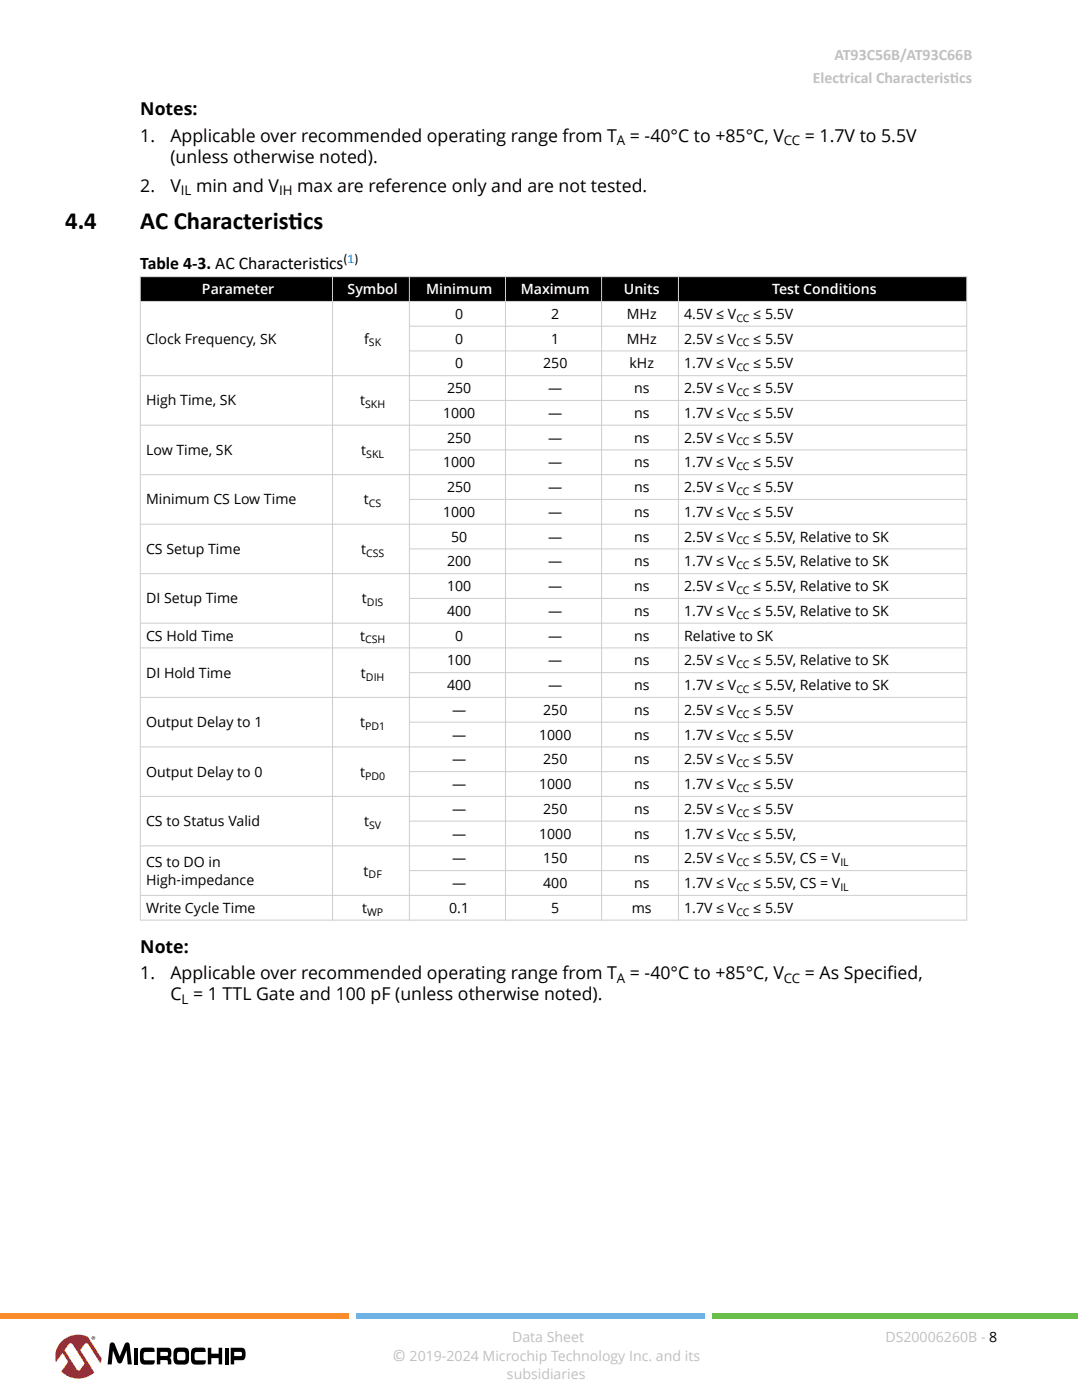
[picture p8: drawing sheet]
<svg xmlns="http://www.w3.org/2000/svg" width="216mm" height="279mm" viewBox="0 0 216 279" stroke-linecap="round" stroke-linejoin="round" font-family="sans-serif">
<g fill="#000">
<path d="M28.1 55.3h38.2v4.8h-38.2z" fill-rule="evenodd"/>
<path d="M66.4 55.3h15.2v4.8h-15.2z" fill-rule="evenodd"/>
<path d="M81.8 55.3h19v4.8h-19z" fill-rule="evenodd"/>
<path d="M101 55.3h18.9v4.8h-18.9z" fill-rule="evenodd"/>
<path d="M120.1 55.3h15.2v4.8h-15.2z" fill-rule="evenodd"/>
<path d="M135.5 55.3h57.3v4.8h-57.3z" fill-rule="evenodd"/>
</g>
<g fill="#fff">
<path d="M28.1 60.2h38.2v14.7h-38.2z" fill-rule="evenodd"/>
<path d="M66.4 60.2h15.2v14.7h-15.2z" fill-rule="evenodd"/>
<path d="M81.8 65.2h19v4.7h-19z" fill-rule="evenodd"/>
<path d="M101 65.2h18.9v4.7h-18.9z" fill-rule="evenodd"/>
<path d="M120.1 65.2h15.2v4.7h-15.2z" fill-rule="evenodd"/>
<path d="M135.5 65.2h57.3v4.7h-57.3z" fill-rule="evenodd"/>
<path d="M81.8 70.1h19v4.8h-19z" fill-rule="evenodd"/>
<path d="M101 70.1h18.9v4.8h-18.9z" fill-rule="evenodd"/>
<path d="M120.1 70.1h15.2v4.8h-15.2z" fill-rule="evenodd"/>
<path d="M135.5 70.1h57.3v4.8h-57.3z" fill-rule="evenodd"/>
<path d="M28.1 75.1h38.2v9.7h-38.2z" fill-rule="evenodd"/>
<path d="M66.4 75.1h15.2v9.7h-15.2z" fill-rule="evenodd"/>
<path d="M81.8 80h19v4.8h-19z" fill-rule="evenodd"/>
<path d="M101 80h18.9v4.8h-18.9z" fill-rule="evenodd"/>
<path d="M120.1 80h15.2v4.8h-15.2z" fill-rule="evenodd"/>
<path d="M135.5 80h57.3v4.8h-57.3z" fill-rule="evenodd"/>
<path d="M28.1 84.9h38.2v9.7h-38.2z" fill-rule="evenodd"/>
<path d="M66.4 84.9h15.2v9.7h-15.2z" fill-rule="evenodd"/>
<path d="M81.8 89.9h19v4.7h-19z" fill-rule="evenodd"/>
<path d="M101 89.9h18.9v4.7h-18.9z" fill-rule="evenodd"/>
<path d="M120.1 89.9h15.2v4.7h-15.2z" fill-rule="evenodd"/>
<path d="M135.5 89.9h57.3v4.7h-57.3z" fill-rule="evenodd"/>
<path d="M28.1 94.8h38.2v9.7h-38.2z" fill-rule="evenodd"/>
<path d="M66.4 94.8h15.2v9.7h-15.2z" fill-rule="evenodd"/>
<path d="M81.8 99.8h19v4.7h-19z" fill-rule="evenodd"/>
<path d="M101 99.8h18.9v4.7h-18.9z" fill-rule="evenodd"/>
<path d="M120.1 99.8h15.2v4.7h-15.2z" fill-rule="evenodd"/>
<path d="M135.5 99.8h57.3v4.7h-57.3z" fill-rule="evenodd"/>
<path d="M28.1 104.7h38.2v9.7h-38.2z" fill-rule="evenodd"/>
<path d="M66.4 104.7h15.2v9.7h-15.2z" fill-rule="evenodd"/>
<path d="M81.8 109.6h19v4.8h-19z" fill-rule="evenodd"/>
<path d="M101 109.6h18.9v4.8h-18.9z" fill-rule="evenodd"/>
<path d="M120.1 109.6h15.2v4.8h-15.2z" fill-rule="evenodd"/>
<path d="M135.5 109.6h57.3v4.8h-57.3z" fill-rule="evenodd"/>
<path d="M28.1 114.6h38.2v9.7h-38.2z" fill-rule="evenodd"/>
<path d="M66.4 114.6h15.2v9.7h-15.2z" fill-rule="evenodd"/>
<path d="M81.8 119.5h19v4.8h-19z" fill-rule="evenodd"/>
<path d="M101 119.5h18.9v4.8h-18.9z" fill-rule="evenodd"/>
<path d="M120.1 119.5h15.2v4.8h-15.2z" fill-rule="evenodd"/>
<path d="M135.5 119.5h57.3v4.8h-57.3z" fill-rule="evenodd"/>
<path d="M28.1 129.4h38.2v9.7h-38.2z" fill-rule="evenodd"/>
<path d="M66.4 129.4h15.2v9.7h-15.2z" fill-rule="evenodd"/>
<path d="M81.8 134.3h19v4.8h-19z" fill-rule="evenodd"/>
<path d="M101 134.3h18.9v4.8h-18.9z" fill-rule="evenodd"/>
<path d="M120.1 134.3h15.2v4.8h-15.2z" fill-rule="evenodd"/>
<path d="M135.5 134.3h57.3v4.8h-57.3z" fill-rule="evenodd"/>
<path d="M28.1 139.3h38.2v9.7h-38.2z" fill-rule="evenodd"/>
<path d="M66.4 139.3h15.2v9.7h-15.2z" fill-rule="evenodd"/>
<path d="M81.8 144.2h19v4.8h-19z" fill-rule="evenodd"/>
<path d="M101 144.2h18.9v4.8h-18.9z" fill-rule="evenodd"/>
<path d="M120.1 144.2h15.2v4.8h-15.2z" fill-rule="evenodd"/>
<path d="M135.5 144.2h57.3v4.8h-57.3z" fill-rule="evenodd"/>
<path d="M28.1 149.1h38.2v9.7h-38.2z" fill-rule="evenodd"/>
<path d="M66.4 149.1h15.2v9.7h-15.2z" fill-rule="evenodd"/>
<path d="M81.8 154.1h19v4.7h-19z" fill-rule="evenodd"/>
<path d="M101 154.1h18.9v4.7h-18.9z" fill-rule="evenodd"/>
<path d="M120.1 154.1h15.2v4.7h-15.2z" fill-rule="evenodd"/>
<path d="M135.5 154.1h57.3v4.7h-57.3z" fill-rule="evenodd"/>
<path d="M28.1 159h38.2v9.7h-38.2z" fill-rule="evenodd"/>
<path d="M66.4 159h15.2v9.7h-15.2z" fill-rule="evenodd"/>
<path d="M81.8 164h19v4.7h-19z" fill-rule="evenodd"/>
<path d="M101 164h18.9v4.7h-18.9z" fill-rule="evenodd"/>
<path d="M120.1 164h15.2v4.7h-15.2z" fill-rule="evenodd"/>
<path d="M135.5 164h57.3v4.7h-57.3z" fill-rule="evenodd"/>
<path d="M28.1 168.9h38.2v9.7h-38.2z" fill-rule="evenodd"/>
<path d="M66.4 168.9h15.2v9.7h-15.2z" fill-rule="evenodd"/>
<path d="M81.8 173.8h19v4.8h-19z" fill-rule="evenodd"/>
<path d="M101 173.8h18.9v4.8h-18.9z" fill-rule="evenodd"/>
<path d="M120.1 173.8h15.2v4.8h-15.2z" fill-rule="evenodd"/>
<path d="M135.5 173.8h57.3v4.8h-57.3z" fill-rule="evenodd"/>
</g>
<g fill="none" stroke="#cdcdcd" stroke-width=".2">
<path d="M27.9 55.2h165.1M28 55.1v128.6M66.3 55.1v128.6M81.7 55.1v128.6M100.9 55.1v128.6M120 55.1v128.6M135.4 55.1v128.6M192.9 55.1v128.6M27.9 60.2h165.1M27.9 75h165.1M81.7 65.1h111.3M81.7 70h111.3"/>
<path d="M81.7 79.9h111.3M27.9 84.9h165.1M81.7 89.8h111.3M81.7 99.7h111.3M193 94.7h-165.1M27.9 104.6h165.1M81.7 109.5h111.3M81.7 119.4h111.3M193 114.5h-165.1M27.9 124.4h165.1M27.9 129.3h165.1M27.9 139.2h165.1"/>
<path d="M81.7 134.2h111.3M27.9 149.1h165.1M27.9 158.9h165.1M81.7 144.1h111.3M81.7 154h111.3M27.9 168.8h165.1M27.9 178.7h165.1M81.7 163.9h111.3M81.7 173.8h111.3M27.9 183.6h165.1"/>
</g>
<g fill="#000">
<path d="M22.1 268a.56 .56 0 0 1 .8 .3l1 2.4 .9-2.4a.53 .53 0 0 1 .5-.4 .53 .53 0 0 1 .5 .3l.5 4.1h-.8l-.2-2.8-.9 2.2a.52 .52 0 0 1-.5 .4 .52 .52 0 0 1-.5-.4l-.9-2.2-.2 2.8h-.8l.4-3.9zM26.7 269h.8v3.3h-.8zM28.3 269.1l1.9-.2 .5 .2 .1 .7-2 .1-.1 .3-.1 .6 .2 .6 2.1 .1-.1 .6a3.1 3.1 0 0 1-2.5 .1 2.15 2.15 0 0 1-.4-2.1l.1-.5zM38.5 269.1l1.9-.2 .5 .2 .1 .7-2 .1-.2 .3v.6l.2 .6 2.1 .1-.1 .6a3.1 3.1 0 0 1-2.5 .1 3.1 3.1 0 0 1 0-3.1zM41.5 269h.7v1.2h1.4v-1.2h.7v3.3h-.7v-1.3h-1.4v1.3h-.7zM44.8 269h.8v3.3h-.8z"/>
<path d="M31.3 269v3.3h.7v-.9l1.4 .1 .1 .8h.7a1.01 1.01 0 0 0-.4-1.3 1.44 1.44 0 0 0 0-2zM32 269.8h1.4l.1 .7-.2 .1h-1.3z"/>
<path d="M35 269.1l1.7-.2a.93 .93 0 0 1 1 1.2 2.15 2.15 0 0 1-.4 2.1l-1.7 .1a.93 .93 0 0 1-1-1.2 2.15 2.15 0 0 1 .4-2zM35.4 270v1.3a1.55 1.55 0 0 0 1.4 .1l.2-.3v-.6a.49 .49 0 0 0-.4-.7h-.8z"/>
<path d="M46 269v3.3h.7v-.8h1.7a1.39 1.39 0 0 0 .6-1.8 .75 .75 0 0 0-.8-.7zM46.7 269.8h1.3a.47 .47 0 0 1 .3 .4 .47 .47 0 0 1-.2 .4h-1.4z"/>
</g>
<path d="M12.1 267.9a4.8 4.8 0 0 1 4.9-1.3l3.2 4.7a4.6 4.6 0 0 1-5.2 3.8 4.6 4.6 0 0 1-3.9-5.1l.2-.8z" fill="#fff"/>
<path d="M12.1 267.9a4.2 4.2 0 0 0-.9 4l1.3-1.9 .9 1.4a.55 .55 0 0 1-.1 .8l-1.1 1.5a4.8 4.8 0 0 0 6.6 .2l-2.8-4.4 .3-.4a1.55 1.55 0 0 1 1-1l.4 .3 2.3 3.7 .3-1-2.8-4.3a4.7 4.7 0 0 0-5.4 1.1zM13.7 268.3l.3-.2 .4 .1 2.4 3.7a1.28 1.28 0 0 1-.6 1.1l-.5 .5-.4-.2-2.4-3.9z" fill="#ed1c2e"/>
<path d="M18.3 267a.36 .36 0 0 1 .7 0 .36 .36 0 0 1-.7 0zM18.3 267a.3 .3 0 0 0 .6 0 .3 .3 0 0 0-.6 0zM18.5 266.8h.3v.4l-.2-.2-.1 .2zM18.6 266.9l.1 .1z" fill="#000"/>
<path d="M0 262h69.6v1.1h-69.6z" fill="#f98d2b"/>
<path d="M71 262h69.6v1.1h-69.6z" fill="#6fb2e3"/>
<path d="M142.1 262h72.9v1.1h-72.9z" fill="#6abf4b"/>
<g font-size="4.9">
<text x="13" y="45.8">4.4</text>
<text x="28" y="45.8">AC Characterist</text>
<text x="57.6" y="45.8">ics</text>
</g>
<g font-size="3.5">
<text x="28" y="23">Notes:</text>
<text x="28" y="28.3">1.</text>
<text x="34" y="28.3">Applicable over recommended operating range from T</text>
<text x="125.7" y="28.3">= -40°C to +85°C, V</text>
<text x="160.6" y="28.3">= 1.7V to 5.5V</text>
<text x="34" y="32.5">(unless otherwise noted).</text>
<text x="28" y="38.2">2.</text>
<text x="34" y="38.2">V</text>
<text x="39.1" y="38.2">min and V</text>
<text x="59.3" y="38.2">max are reference only and are not tested.</text>
<text x="28" y="53.7">Table 4-3. AC Characterist</text>
<text x="63.7" y="53.7">ics</text>
<text x="28" y="190.2">Note:</text>
<text x="28" y="195.4">1.</text>
<text x="34" y="195.4">Applicable over recommended operating range from T</text>
<text x="125.7" y="195.4">= -40°C to +85°C, V</text>
<text x="160.6" y="195.4">= As Specif</text>
<text x="177" y="195.4">ied,</text>
<text x="34" y="199.7">C = 1 TTL Gate and 100 pF (unless otherwise noted).</text>
</g>
<g font-size="3.2" fill="#c0c0c0">
<text x="162.2" y="16.6">Electrical Characterist</text>
<text x="166.5" y="12">AT93C56B/AT93C66B</text>
<text x="189.5" y="16.6">ics</text>
<text x="78.3" y="271.7">©</text>
</g>
<g font-size="2.8" fill="#fff">
<text x="40.3" y="58.7">Parameter</text>
<text x="69.4" y="58.7">Symbol</text>
<text x="85.1" y="58.7">Minimum</text>
<text x="103.9" y="58.7">Maximum</text>
<text x="124.5" y="58.7">Units</text>
<text x="154.1" y="58.7">Test Conditions</text>
</g>
<g font-size="2.8">
<text x="90.8" y="63.6">0</text>
<text x="110" y="63.6">2</text>
<text x="125.1" y="63.6">MHz</text>
<text x="136.5" y="63.6">4.5V ≤ V</text>
<text x="150.3" y="63.6">≤ 5.5V</text>
<text x="29.1" y="68.6">Clock Frequency, SK</text>
<text x="72.7" y="68.6">f</text>
<text x="90.8" y="68.6">0</text>
<text x="110" y="68.6">1</text>
<text x="125.1" y="68.6">MHz</text>
<text x="136.5" y="68.6">2.5V ≤ V</text>
<text x="150.3" y="68.6">≤ 5.5V</text>
<text x="90.8" y="73.5">0</text>
<text x="108.4" y="73.5">250</text>
<text x="125.6" y="73.5">kHz</text>
<text x="136.5" y="73.5">1.7V ≤ V</text>
<text x="150.3" y="73.5">≤ 5.5V</text>
<text x="29.1" y="80.9">High Time, SK</text>
<text x="71.9" y="80.9">t</text>
<text x="88.4" y="83.4">1000</text>
<text x="89.2" y="78.4">250</text>
<text x="109.4" y="83.4">—</text>
<text x="109.4" y="78.4">—</text>
<text x="126.5" y="83.4">ns</text>
<text x="126.5" y="78.4">ns</text>
<text x="136.5" y="83.4">1.7V ≤ V</text>
<text x="136.5" y="78.4">2.5V ≤ V</text>
<text x="150.3" y="83.4">≤ 5.5V</text>
<text x="150.3" y="78.4">≤ 5.5V</text>
<text x="89.2" y="88.3">250</text>
<text x="109.4" y="88.3">—</text>
<text x="126.5" y="88.3">ns</text>
<text x="136.5" y="88.3">2.5V ≤ V</text>
<text x="150.3" y="88.3">≤ 5.5V</text>
<text x="29.1" y="90.8">Low Time, SK</text>
<text x="72.1" y="90.8">t</text>
<text x="88.4" y="93.3">1000</text>
<text x="109.4" y="93.3">—</text>
<text x="126.5" y="93.3">ns</text>
<text x="136.5" y="93.3">1.7V ≤ V</text>
<text x="150.3" y="93.3">≤ 5.5V</text>
<text x="29.1" y="100.7">Minimum CS Low Time</text>
<text x="72.6" y="100.7">t</text>
<text x="89.2" y="98.2">250</text>
<text x="109.4" y="98.2">—</text>
<text x="126.5" y="98.2">ns</text>
<text x="136.5" y="98.2">2.5V ≤ V</text>
<text x="150.3" y="98.2">≤ 5.5V</text>
<text x="88.4" y="103.1">1000</text>
<text x="109.4" y="103.1">—</text>
<text x="126.5" y="103.1">ns</text>
<text x="136.5" y="103.1">1.7V ≤ V</text>
<text x="150.3" y="103.1">≤ 5.5V</text>
<text x="29.1" y="110.6">CS Setup Time</text>
<text x="72" y="110.6">t</text>
<text x="89.2" y="113">200</text>
<text x="90" y="108.1">50</text>
<text x="109.4" y="108.1">—</text>
<text x="109.4" y="113">—</text>
<text x="126.5" y="108.1">ns</text>
<text x="126.5" y="113">ns</text>
<text x="136.5" y="108.1">2.5V ≤ V</text>
<text x="136.5" y="113">1.7V ≤ V</text>
<text x="150.3" y="108.1">≤ 5.5V, Relative to SK</text>
<text x="150.3" y="113">≤ 5.5V, Relative to SK</text>
<text x="89.2" y="118">100</text>
<text x="109.4" y="118">—</text>
<text x="126.5" y="118">ns</text>
<text x="136.5" y="118">2.5V ≤ V</text>
<text x="150.3" y="118">≤ 5.5V, Relative to SK</text>
<text x="29.1" y="120.4">DI Setup Time</text>
<text x="72.2" y="120.4">t</text>
<text x="89.2" y="122.9">400</text>
<text x="109.4" y="122.9">—</text>
<text x="126.5" y="122.9">ns</text>
<text x="136.5" y="122.9">1.7V ≤ V</text>
<text x="150.3" y="122.9">≤ 5.5V, Relative to SK</text>
<text x="29.1" y="127.8">CS Hold Time</text>
<text x="71.8" y="127.8">t</text>
<text x="90.8" y="127.8">0</text>
<text x="109.4" y="127.8">—</text>
<text x="126.5" y="127.8">ns</text>
<text x="136.5" y="127.8">Relative to SK</text>
<text x="29.1" y="135.2">DI Hold Time</text>
<text x="72" y="135.2">t</text>
<text x="89.2" y="132.8">100</text>
<text x="89.2" y="137.7">400</text>
<text x="109.4" y="132.8">—</text>
<text x="109.4" y="137.7">—</text>
<text x="126.5" y="132.8">ns</text>
<text x="126.5" y="137.7">ns</text>
<text x="136.5" y="132.8">2.5V ≤ V</text>
<text x="136.5" y="137.7">1.7V ≤ V</text>
<text x="150.3" y="132.8">≤ 5.5V, Relative to SK</text>
<text x="150.3" y="137.7">≤ 5.5V, Relative to SK</text>
<text x="90.2" y="142.7">—</text>
<text x="108.4" y="142.7">250</text>
<text x="126.5" y="142.7">ns</text>
<text x="136.5" y="142.7">2.5V ≤ V</text>
<text x="150.3" y="142.7">≤ 5.5V</text>
<text x="29.1" y="145.1">Output Delay to 1</text>
<text x="71.9" y="145.1">t</text>
<text x="90.2" y="147.6">—</text>
<text x="107.6" y="147.6">1000</text>
<text x="126.5" y="147.6">ns</text>
<text x="136.5" y="147.6">1.7V ≤ V</text>
<text x="150.3" y="147.6">≤ 5.5V</text>
<text x="29.1" y="155">Output Delay to 0</text>
<text x="71.9" y="155">t</text>
<text x="90.2" y="152.5">—</text>
<text x="108.4" y="152.5">250</text>
<text x="126.5" y="152.5">ns</text>
<text x="136.5" y="152.5">2.5V ≤ V</text>
<text x="150.3" y="152.5">≤ 5.5V</text>
<text x="90.2" y="157.5">—</text>
<text x="107.6" y="157.5">1000</text>
<text x="126.5" y="157.5">ns</text>
<text x="136.5" y="157.5">1.7V ≤ V</text>
<text x="150.3" y="157.5">≤ 5.5V</text>
<text x="29.1" y="164.9">CS to Status Valid</text>
<text x="72.7" y="164.9">t</text>
<text x="90.2" y="167.3">—</text>
<text x="90.2" y="162.4">—</text>
<text x="107.6" y="167.3">1000</text>
<text x="108.4" y="162.4">250</text>
<text x="126.5" y="167.3">ns</text>
<text x="126.5" y="162.4">ns</text>
<text x="136.5" y="167.3">1.7V ≤ V</text>
<text x="136.5" y="162.4">2.5V ≤ V</text>
<text x="150.3" y="167.3">≤ 5.5V,</text>
<text x="150.3" y="162.4">≤ 5.5V</text>
<text x="29.1" y="173">CS to DO in</text>
<text x="90.2" y="172.3">—</text>
<text x="108.4" y="172.3">150</text>
<text x="126.5" y="172.3">ns</text>
<text x="136.5" y="172.3">2.5V ≤ V</text>
<text x="150.3" y="172.3">≤ 5.5V, CS = V</text>
<text x="29.1" y="176.5">High‑impedance</text>
<text x="72.6" y="174.8">t</text>
<text x="90.2" y="177.2">—</text>
<text x="108.4" y="177.2">400</text>
<text x="126.5" y="177.2">ns</text>
<text x="136.5" y="177.2">1.7V ≤ V</text>
<text x="150.3" y="177.2">≤ 5.5V, CS = V</text>
<text x="29.1" y="182.2">Write Cycle Time</text>
<text x="72.3" y="182.2">t</text>
<text x="89.6" y="182.2">0.1</text>
<text x="110" y="182.2">5</text>
<text x="126.1" y="182.2">ms</text>
<text x="136.5" y="182.2">1.7V ≤ V</text>
<text x="150.3" y="182.2">≤ 5.5V</text>
</g>
<g font-size="2.8" fill="#c0c0c0">
<text x="102.2" y="267.7">Data Sheet</text>
<text x="176.7" y="267.7">DS20006260B - 8</text>
<text x="81.7" y="271.7">2019-2024 Microchip Technology Inc. and its</text>
<text x="101.2" y="275.1">subsidiaries</text>
</g>
<g font-size="2.6">
<text x="123.1" y="29">A</text>
<text x="156.4" y="29">CC</text>
<text x="36.1" y="38.9">IL</text>
<text x="55.7" y="38.9">IH</text>
<text x="68.6" y="52.5">(1)</text>
<text x="123.1" y="196.1">A</text>
<text x="156.4" y="196.1">CC</text>
<text x="36.2" y="200.4">L</text>
</g>
<g font-size="2.1">
<text x="146.9" y="64.2">CC</text>
<text x="73.6" y="69.1">SK</text>
<text x="146.9" y="69.1">CC</text>
<text x="146.9" y="74.1">CC</text>
<text x="72.9" y="81.5">SKH</text>
<text x="146.9" y="79">CC</text>
<text x="146.9" y="84">CC</text>
<text x="146.9" y="88.9">CC</text>
<text x="73.1" y="91.4">SKL</text>
<text x="146.9" y="93.8">CC</text>
<text x="73.6" y="101.2">CS</text>
<text x="146.9" y="98.8">CC</text>
<text x="146.9" y="103.7">CC</text>
<text x="73" y="111.1">CSS</text>
<text x="146.9" y="108.6">CC</text>
<text x="146.9" y="113.6">CC</text>
<text x="146.9" y="118.5">CC</text>
<text x="73.2" y="121">DIS</text>
<text x="146.9" y="123.5">CC</text>
<text x="72.8" y="128.4">CSH</text>
<text x="73" y="135.8">DIH</text>
<text x="146.9" y="133.3">CC</text>
<text x="146.9" y="138.3">CC</text>
<text x="146.9" y="143.2">CC</text>
<text x="72.9" y="145.7">PD1</text>
<text x="146.9" y="148.2">CC</text>
<text x="72.9" y="155.6">PD0</text>
<text x="146.9" y="153.1">CC</text>
<text x="146.9" y="158">CC</text>
<text x="73.7" y="165.4">SV</text>
<text x="146.9" y="163">CC</text>
<text x="146.9" y="167.9">CC</text>
<text x="146.9" y="172.9">CC</text>
<text x="167.7" y="172.9">IL</text>
<text x="73.6" y="175.3">DF</text>
<text x="146.9" y="177.8">CC</text>
<text x="167.7" y="177.8">IL</text>
<text x="73.3" y="182.7">WP</text>
<text x="146.9" y="182.7">CC</text>
</g>
</svg>
